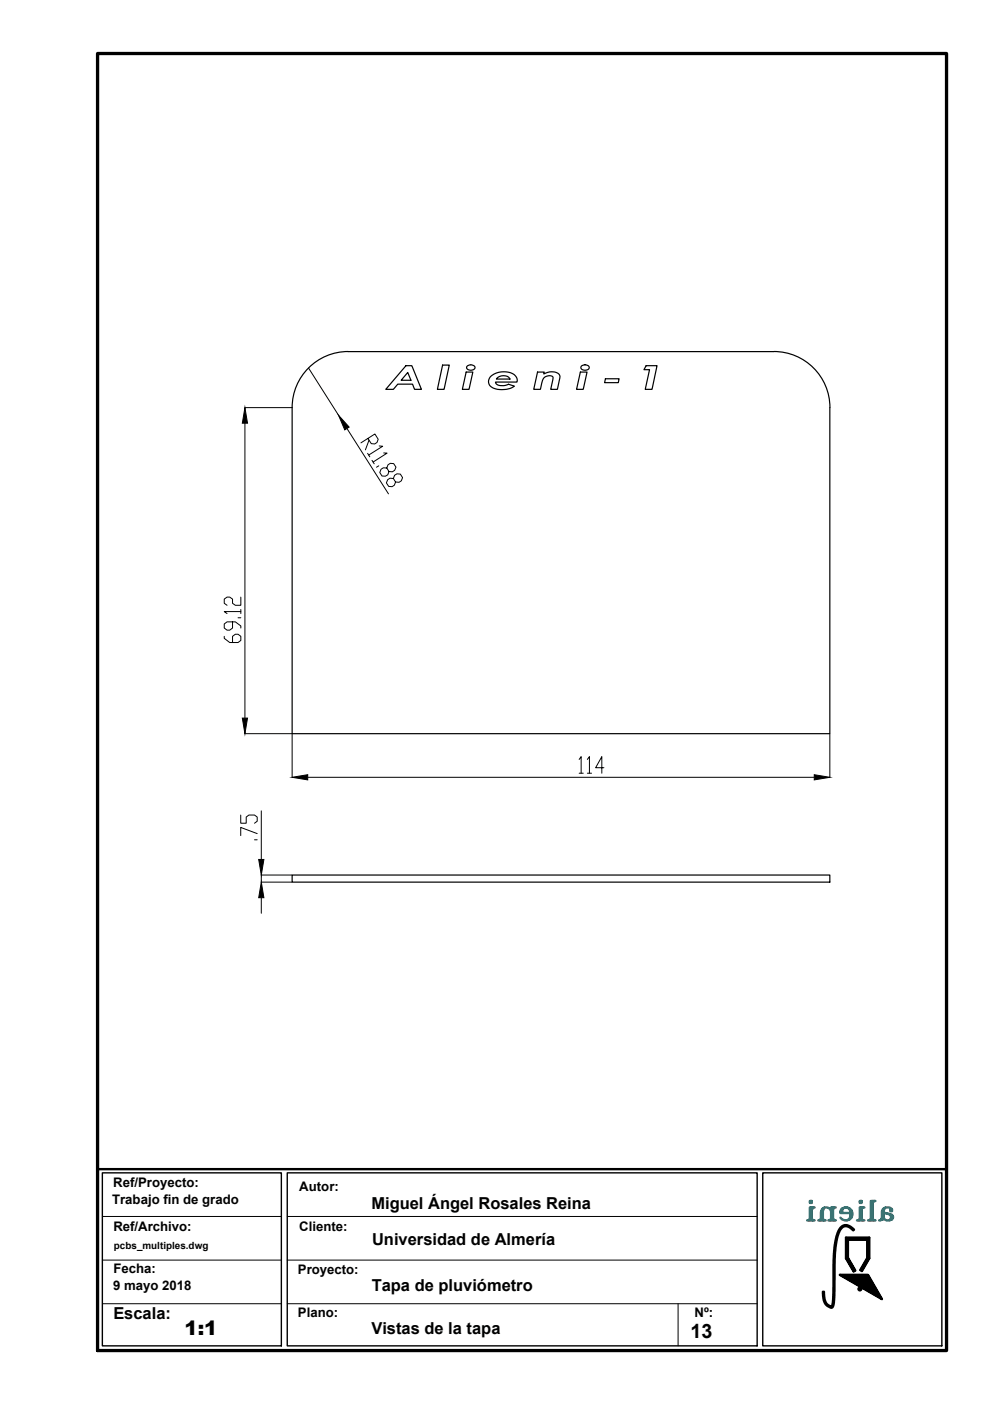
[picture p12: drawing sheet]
<svg xmlns="http://www.w3.org/2000/svg" width="210mm" height="297mm" viewBox="0 0 210 297" stroke-linecap="round" stroke-linejoin="round" font-family="sans-serif">
<!-- layer: 0 -->
<g fill="none" stroke="#000" stroke-width=".25">
<path d="M86.1 77.5h1.2l2.1 5.1h-1.5l-.4-1.2h-3.2l-.9 1.2h-1.6zM86.5 79l.6 1.6h-2zM93.8 77.4h1.5l-1.1 5.2h-1.5zM98.8 78.9h1.5l-.9 3.7h-1.4zM99 77.7a.96 .96 0 0 1 1-.4 .96 .96 0 0 1 .7 .8 .96 .96 0 0 1-1 .4 .96 .96 0 0 1-.8-.7zM103.9 79.9a4.1 4.1 0 0 1 5.5-.1l.3 .6-.1 .6h-4.5a1.37 1.37 0 0 0 1.7 .8l1-.3 1.3 .4a4.6 4.6 0 0 1-5.2-.1 1.46 1.46 0 0 1 0-1.9zM114 78.9h1.4l-.1 .4a2.44 2.44 0 0 1 3.4 .3v.6l-.5 2.4h-1.4l.5-2.5a1.26 1.26 0 0 0-2.1 .3l-.6 2.2h-1.4zM123 78.9h1.5l-.8 3.7h-1.5zM123.2 77.7a1.02 1.02 0 0 1 1.7 .2 .98 .98 0 0 1-.9 .6 .98 .98 0 0 1-.8-.6zM137 77.5h2.3l-1.1 5.1h-1.4l.9-4.2h-1.2zM164.1 74.5h-90.3a11.9 11.9 0 0 0-11.9 11.9v69.2h114v-69.2M164.1 74.5a11.9 11.9 0 0 1 11.9 11.9"/>
<path d="M105.4 80.2a1.84 1.84 0 0 1 2.7 .2h-2.9zM128.4 80.3h2.9l-.2 .8h-2.9zM61.9 185.5h114v1.5h-114z"/>
</g>
<g fill="none" stroke="#000" stroke-width=".21">
<path d="M65.4 78l6.4 10.1M51.9 86.4h10M51.9 89.7v62.6M73.6 90.8l8.8 13.9M77.9 96.1l.5 .8M78 93l.7 1.1h.7l.5-.3 .3-.7-.7-1.1-3 1.9M78.2 93.3l-.7 2.1M78.9 97.6l.4 .7M80.3 98.8l-.5 .3M80.4 94.6h.7l-2.9 1.9M81.4 96l.7 .1-3 1.9M82 99.2l.3-.6 .4-.4 .8 .1 .5 .7-.3 .7-.5 .3h-.7l-.5-.8h-.7l-.5 .3-.3 .7 .5 .7 .7 .1 .5-.3 .3-.7"/>
<path d="M83.4 101.5l.3-.7 .5-.3h.7l.5 .8-.3 .6-.5 .4-.7-.1-.5-.7-.7-.1-.5 .3-.3 .7 .5 .7 .7 .1 .5-.3 .3-.7M47.5 134.9v.4l1.2 .9h1.8l.6-.4v-.9l-.6-.4h-.6l-.6 .4v1.3M49.3 131.8v1.4l-.6 .4h-.6l-.6-.4v-.9l.6-.5h1.8l1.2 .9v.5M50.5 131h.6M51.1 129.7h-3.6l.6 .4M51.1 126.6v1.7h-1.2l-.6-.4v-.9l-.6-.4h-.6l-.6 .4v.9l.6 .4M51.1 129.2v.9M51.9 155.6h10M61.9 155.6v9.2M175.9 155.6v9.2M51 172.8v1.7h1.2v-1.3l.6-.4h1.2l.5 .4v.9l-.5 .4M54 178.1h.5"/>
<path d="M54.5 176.7l-3.5-1.3v1.8M55.4 171.9v10.3M65.2 164.8h107.4M122.8 161l.4-.6v3.5M122.8 163.9h.9M124.5 161l.5-.6v3.5M124.5 163.9h.9M128 162.8h-1.7l1.3-2.4v3.5M55.4 190.3v3.3M61.9 185.5h-6.5v1.5h6.5M21.7 257.9h38M60.9 257.9h99.6"/>
<path d="M21.7 267.2h38M21.7 276.4h38M60.9 267.2h99.6M60.9 276.4h99.6M143.8 276.4v8.9"/>
</g>
<path d="M51.9 86.4l.6 3.3h-1.1zM71.8 88.1l2.2 2.5-.9 .5zM51.4 152.3h1.1l-.6 3.3zM61.9 164.8l3.3-.5v1.1zM172.6 164.3l3.3 .5-3.3 .6zM55.4 187l.6 3.3h-1.2zM54.8 182.2h1.2l-.6 3.3z" fill="#000" stroke="#000" stroke-width=".21"/>
<path d="M20.7 247.9h180" fill="none" stroke="#000" stroke-width=".51"/>
<path d="M21.7 248.7h38v36.6h-38zM60.9 248.7h99.6v36.6h-99.6zM161.7 248.7h38v36.6h-38z" fill="none" stroke="#000" stroke-width=".3"/>
<path d="M20.7 11.3h180v275h-180z" fill="none" stroke="#000" stroke-width=".7"/>
<!-- layer: principal -->
<g fill="none" stroke="#000" stroke-width=".3">
<path d="M171.3 258.7h.1M171.4 258.7h.1M171.5 258.7h-.1M171.6 258.6l-.1 .1M171.7 255l.4-.4zM171.7 256.4l.4-.4zM171.7 256.4l.5-.4zM171.7 256.5l.5-.5zM171.7 256h.1M171.7 256.2l.2-.2-.2 .2M171.7 257.9l.4-.4-.4 .5M171.7 254.8l.2-.2z"/>
<path d="M171.8 254.8l.2-.2zM171.8 256l-.1 .1M171.8 254.6l-.1 .1M171.8 254.8l.2-.2-.3 .4zM171.9 254.6l-.2 .2M171.9 254.8h.1M171.9 254.9l.2-.1-.3 .2zM171.9 255l.2-.2zM171.9 255l.2-.2-.2 .2M172 256l-.3 .3M172 254.6l-.3 .3M172.1 256l-.4 .4"/>
<path d="M172.1 254.7l-.4 .3 .4-.3M172.1 256.4h.1M172.1 258.1l-.6 .6 .6-.5-.5 .5 .5-.4M172.1 258.7h.1M172.1 254.9l-.1 .1 .1-.1M172.1 255h.1M172.1 256.4l-.4 .5M172.1 256.5l-.4 .5M172.1 256.6l-.4 .4M172.1 256.7l-.4 .4M172.1 256.8l-.4 .4M172.1 256.9l-.4 .4"/>
<path d="M172.1 257l-.4 .4M172.1 257l-.4 .5M172.1 257.1l-.4 .5M172.1 257.2l-.4 .4M172.1 257.3l-.4 .4M172.1 257.4l-.4 .4M172.1 257.4l-.4 .5 .4-.4M172.1 257.6l-.4 .5M172.1 257.7l-.4 .5M172.1 257.8l-.4 .4M172.1 257.9l-.4 .4M172.1 257.9l-.4 .5"/>
<path d="M172.1 258l-.4 .5M172.1 258.4l-.3 .3M172.1 258.6l-.3 .1M172.1 258.6h.1M172.1 258.6l-.2 .1M172.2 256.3l-.5 .5M172.2 256.2l-.5 .5 .4-.4M172.2 258.6l-.2 .1 .1-.1M172.2 258.6l-.2 .1M172.2 256.2l-.1 .1M172.3 256l-.6 .5M172.3 256.1l.1-.1-.3 .3"/>
<path d="M172.3 258.6h.1M172.3 258.6l-.2 .1M172.3 256l-.6 .6 .4-.4M172.3 258.7h.1M172.3 256l-.2 .2M172.3 258.7h-.1M172.4 258.7h-.1M172.4 258.7h.1M172.4 256l-.1 .1M172.5 258.7h.1M172.5 258.7h-.1M172.5 256l-.1 .1"/>
<path d="M172.5 256h.1M173.7 258.7h.1M173.8 258.7h-.1M174 258.6l-.3 .1M174.1 258.7h.1M174.1 257l.4-.4-.4 .5M174.1 257.3l.4-.4-.4 .5M174.5 258.7h.1M174.5 258.1l-.6 .6 .6-.5M174.5 256.9l-.4 .3M174.5 257l-.4 .5M174.5 257.1l-.4 .4"/>
<path d="M174.5 257.2l-.4 .4M174.5 257.3l-.4 .4M174.5 257.3l-.4 .5M174.5 257.4l-.4 .4M174.5 257.5l-.4 .4M174.5 257.5l-.4 .5M174.5 257.6l-.4 .5M174.5 257.7l-.4 .4M174.5 257.8l-.4 .4M174.5 257.8l-.4 .5M174.5 257.9l-.4 .4M174.5 258l-.4 .4"/>
<path d="M174.5 258.1l-.4 .4M174.5 258.3l-.5 .4M174.5 258.3l-.4 .4M174.5 258.4l-.4 .3 .4-.1M174.5 258.6l-.2 .1 .2-.1M174.5 258.6h.1M174.5 256.2l-.2 .2M174.5 256.7l-.4 .5 .4-.4M174.5 256.2l-.2 .3M174.5 258.6l-.2 .1M174.5 256.6l-.4 .4M174.6 258.6l-.2 .1"/>
<path d="M174.6 258.6l-.1 .1M174.6 256.1l-.4 .4M174.6 256.4l-.5 .6M174.6 258.6h.1M174.6 258.7h.1M174.6 256.3l-.5 .6M174.6 256.3l-.5 .5M174.6 258.6l-.1 .1h.1M174.7 256.2l-.6 .6M174.7 256.1l-.5 .5M174.7 258.7h.1M174.8 258.7h-.1"/>
<path d="M174.8 256l-.6 .7M175.9 258.7h-.1M175.9 258.7l.2-.1zM176 258.7h-.1M176.2 258.7h.1M176.2 256h.1M176.2 256.4l.4-.4-.4 .5M176.2 257.9l.4-.5-.4 .5M176.2 258.6l-.2 .1M176.3 256l-.1 .1M176.4 256l-.2 .2M176.5 256l-.3 .3"/>
<path d="M176.6 256l-.4 .3M176.6 258.7h.1M176.6 256.1l-.4 .4M176.6 256.2l-.4 .4M176.6 256.3l-.4 .4M176.6 256.3l-.4 .5M176.6 256.4l-.4 .5M176.6 256.5l-.4 .4M176.6 256.6l-.4 .4M176.6 256.7l-.4 .4M176.6 256.8l-.4 .4M176.6 256.8l-.4 .5"/>
<path d="M176.6 256.9l-.4 .5M176.6 257l-.4 .5M176.6 257.1l-.4 .4M176.6 257.2l-.4 .4M176.6 257.3l-.4 .4M176.6 257.3l-.4 .5 .4-.4M176.6 257.5l-.4 .5M176.6 257.6l-.4 .5M176.6 257.7l-.4 .4M176.6 257.8l-.4 .4M176.6 257.8l-.4 .5M176.6 257.9l-.4 .4"/>
<path d="M176.6 258l-.4 .4M176.6 258.1l-.6 .6M176.6 258.1l-.5 .6 .5-.5M176.6 258.3l-.4 .4M176.6 258.4l-.3 .3M176.6 258.6l-.3 .1M176.6 258.6l-.2 .1 .2-.1M176.6 258.6h.1M176.6 258.6v.1M176.6 258.6l-.1 .1h.1M176.7 258.6l-.1 .1M176.7 258.6l-.1 .1 .1-.1"/>
<path d="M176.7 258.6h.1M176.8 258.7h.1M176.8 258.6l-.1 .1M176.8 258.7h-.1M177 258.7h-.2M177 258.7h.1M178.2 256.7l.6-.6-.6 .7M178.6 256.6l-.4 .5M178.6 256.7l-.4 .5M178.6 256.8l-.4 .4M178.6 256.9l-.3 .3M178.6 257l-.2 .2"/>
<path d="M178.6 257.1l-.1 .1M178.6 256.5l-.4 .5M178.6 256.2l-.3 .3M178.7 256.4l-.5 .5M178.8 256.1l-.5 .5M178.8 256.2l-.6 .7 .5-.5M178.9 256.1l-.1 .1M179 256.1l-.2 .1M179 256.1h-.1M179.1 256l-.1 .1M179.1 256h.1M179.2 256h.1"/>
<path d="M179.5 256h.1M179.6 256h.1M179.6 258.7h.1M179.6 256l.1 .1M179.7 256.1h.1M179.8 258.7h-.2M179.8 256.1h.1M179.9 256.1h.1M179.9 256.2h.1M179.9 256.1l-.1 .1M179.9 258.6h.1M180 256.2h.1"/>
<path d="M180.1 256.3l.1-.1-.1 .1M180.1 256.2v.1M180.1 256.4l.1-.1-.1 .1M180.1 258.3l.5-.4-.7 .8M180.2 256.5l.1-.1-.1 .1M180.2 256.5l.1-.2-.1 .2M180.2 256.6l.2-.1-.2 .2M180.2 258.2l.5-.6-.5 .6M180.2 256.7l.2-.2-.2 .2M180.2 256.3l-.1 .1M180.3 256.8l.2-.3-.2 .3M180.3 256.9l.2-.3-.2 .3"/>
<path d="M180.3 257.6l.4-.4-.4 .4M180.3 257l.3-.3-.3 .3M180.3 257.1l.3-.3-.3 .4M180.3 257.3l.3-.3-.3 .3M180.5 256.5l-.3 .2M180.5 258.1l-.4 .5M180.6 256.7l-.3 .2M180.6 258l-.7 .6M180.6 258l-.6 .6 .6-.6M180.6 257.9l-.7 .7 .7-.7M180.6 256.9l-.3 .3M180.7 257.8l-.5 .5 .4-.5"/>
<path d="M180.7 257.1l-.4 .4M180.7 257l-.4 .4M180.7 257.2l-.4 .4M180.7 257.2l-.4 .5M180.7 257.3l-.4 .6M180.7 257.5l-.4 .5M180.7 257.6l-.5 .5M182.3 255l.4-.4zM182.3 256h.1M182.3 256.4l.4-.4-.4 .4M182.3 254.6v.1M182.3 257.6l.4-.4-.4 .5"/>
<path d="M182.3 254.8l.2-.2zM182.3 256v.1M182.4 254.8l.2-.2zM182.4 254.6l-.1 .1M182.4 256l-.1 .2M182.4 258.7l.3-.2-.3 .2M182.4 254.6l-.1 .2M182.5 254.8h.1M182.5 256l-.2 .2M182.5 254.6l-.2 .3M182.5 256l-.2 .3M182.6 254.8l.1-.1-.3 .3z"/>
<path d="M182.6 254.6l-.3 .3 .3-.3M182.6 256l-.3 .3M182.7 256l-.4 .4M182.7 254.7l-.4 .3 .4-.3M182.7 254.8l-.3 .2 .3-.2M182.7 254.8l-.2 .2zM182.7 258.7h.1M182.7 254.9l-.2 .1M182.7 254.9l-.1 .1M182.7 255h.1M182.7 256.1l-.4 .4M182.7 256.1l-.4 .5"/>
<path d="M182.7 256.2l-.4 .4M182.7 256.3l-.4 .4M182.7 256.4l-.4 .4M182.7 256.4l-.4 .5M182.7 256.5l-.4 .5M182.7 256.6l-.4 .5M182.7 256.7l-.4 .5M182.7 256.8l-.4 .4M182.7 256.9l-.4 .4M182.7 257l-.4 .4M182.7 257l-.4 .5M182.7 257.1l-.4 .5"/>
<path d="M182.7 257.3l-.4 .5M182.7 257.4l-.4 .6M182.7 257.6l-.4 .4M182.7 257.7l-.4 .4M182.7 257.7l-.4 .5 .4-.4M182.7 257.9l-.4 .4M182.7 257.9l-.4 .5M182.7 258l-.4 .5M182.7 258.2l-.4 .5M182.7 258.1l-.4 .5M182.7 258.3l-.4 .4 .4-.3M182.7 258.6l-.2 .1"/>
<path d="M182.7 258.7h-.1M184.6 255.8l.4-.4-.4 .5M184.6 256.7l.4-.4-.4 .4M184.6 257l.4-.4-.4 .5M184.6 258.1l.4-.4-.4 .5M184.6 258.7l.4-.3-.3 .3M184.7 254.6l-.1 .1M184.8 254.6l-.2 .2M184.9 254.6l-.3 .3M185 254.6l-.4 .4M185 258.7h.1M185 254.6l-.4 .5"/>
<path d="M185 254.7l-.4 .5M185 254.8l-.4 .4M185 254.8l-.4 .5M185 254.9l-.4 .5M185 255l-.4 .4M185 255.1l-.4 .4M185 255.1l-.4 .5M185 255.2l-.4 .4M185 255.2l-.4 .5M185 255.3l-.4 .5M185 255.5l-.4 .4M185 255.6l-.4 .4"/>
<path d="M185 255.7l-.4 .4M185 255.7l-.4 .5M185 255.8l-.4 .4M185 255.9l-.4 .4M185 255.9l-.4 .6M185 256.1l-.4 .4M185 256.2l-.4 .4M185 256.3l-.4 .5M185 256.4l-.4 .5M185 256.5l-.4 .4M185 256.7l-.4 .5M185 256.8l-.4 .5"/>
<path d="M185 256.9l-.4 .5M185 257l-.4 .6M185 257.2l-.4 .5M185 257.3l-.4 .4M185 257.4l-.4 .4M185 257.5l-.4 .4M185 257.5l-.4 .5M185 257.6l-.4 .4M185 257.6l-.4 .5M185 257.8l-.4 .5M185 257.9l-.4 .4M185 258l-.4 .4"/>
<path d="M185 258l-.4 .5M185 258.1l-.4 .5M185 258.2l-.4 .4M185 258.3l-.4 .4M185 258.4l-.4 .3M185 258.4l-.3 .3M185 258.5l-.2 .2M185 258.6l-.1 .1M185 258.7h-.1M187 257.5l.4-.4-.4 .5M187.2 258.6h.1M187.2 258.5l-.1 .1"/>
<path d="M187.3 258.4l-.3 .2 .2-.2M187.3 258.3l-.3 .3M187.3 258.2l-.3 .4 .3-.3M187.4 256.6l-.4 .4M187.4 256.7l-.4 .4M187.4 256.8l-.4 .4M187.4 256.9l-.4 .4M187.4 256.9l-.4 .5M187.4 257l-.4 .5M187.4 257.2l-.4 .4M187.4 257.3l-.4 .4M187.4 257.4l-.4 .4"/>
<path d="M187.4 257.4l-.4 .5M187.4 257.5l-.4 .4M187.4 257.6l-.4 .4M187.4 257.7l-.4 .4M187.4 257.7l-.4 .5M187.4 257.8l-.5 .5M187.4 257.9l-.6 .6M187.4 258l-.8 .7M187.4 258l-.6 .7M187.4 258.1l-.5 .6M187.4 256.2l-.2 .2M187.4 256.5l-.4 .5"/>
<path d="M187.5 256.4l-.5 .5 .4-.4M187.5 256.3l-.5 .6M187.5 256.1l-.4 .5M187.6 257.2h.1M187.7 256.1l-.7 .6M187.7 257.2h.1M187.7 256l-.7 .8M187.8 256l-.8 .8M187.8 257.2h.1M187.9 257.3h.1M188 257.3h-.1M188 257.3h.1"/>
<path d="M188.1 257.3h-.1M188.2 257.3h-.1M188.2 257.3h.1M188.3 257.3h-.1M188.3 257.3v.1M188.4 257.3l-.1 .1M188.5 257.4h-.2M188.5 257.4h-.1M188.5 257.4h.2M188.6 258.7l.7-.7-.7 .7M188.8 257.5h-.2M188.9 257.5l-.1 .1"/>
<path d="M188.9 257.9l.3-.3-.3 .3M189 257.5l-.2 .2M189.1 257.6l-.2 .2M189.1 258.6h.1M189.2 258.5l-.1 .1M189.2 257.7l-.3 .2M189.2 257.7l-.3 .3M189.2 257.7l-.3 .4M189.3 257.8l-.4 .3M189.3 258.3l-.3 .3M189.3 257.9l-.4 .3M189.3 257.9l-.4 .4"/>
<path d="M189.3 257.9l-.4 .5M189.3 257.9l-.5 .6M189.3 258.2l-.4 .4M189.3 257.9l-.5 .5M189.3 258l-.6 .7M189.3 258.1l-.6 .6M178.1 270.3h.1M178.2 270.3h-.1M178.3 270.3l-.1 .1M178.4 270.3l-.1 .1 .1-.1M178.5 270.3l-.2 .1 .2-.1M178.6 270.3l-.2 .2"/>
<path d="M178.7 270.3l-.2 .2M178.8 270.3l-.3 .2M178.9 270.3l-.3 .3M179 270.3l-.4 .3M179.1 270.3l-.4 .3M179.2 270.9l.7-.6-.7 .7M179.3 271l.8-.7-.7 .7M179.3 270.3l-.6 .4M179.4 270.3l-.5 .5M179.4 262.4h.1M179.4 270.3l-.5 .5 .6-.5M179.5 262.4l-.1 .1"/>
<path d="M179.5 270.3l-.5 .5M179.5 262.4l-.1 .2M179.6 270.3l-.6 .5 .8-.5M179.6 262.4l-.2 .2M179.6 262.4l-.2 .4M179.8 262.4l-.4 .4 .4-.4M179.8 262.9l-.4 .5M179.8 263l-.4 .4M179.8 263l-.4 .5 .4-.4M179.8 263.2l-.4 .4M179.8 263.2l-.4 .5M179.8 263.3l-.4 .5"/>
<path d="M179.8 263.4l-.4 .4M179.8 263.5l-.4 .4M179.8 263.5l-.4 .5M179.8 263.6l-.4 .5 .4-.4M179.8 263.7l-.4 .4M179.8 263.8l-.4 .4M179.8 263.8l-.4 .5M179.8 263.9l-.4 .5 .4-.4M179.8 264l-.4 .5M179.8 264.1l-.4 .5M179.8 264.2l-.4 .5M179.8 264.3l-.4 .4"/>
<path d="M179.8 264.4l-.4 .4M179.8 264.4l-.4 .5M179.8 264.5l-.4 .5M179.8 264.6l-.4 .5M179.8 264.7l-.4 .5 .4-.4M179.8 264.9l-.4 .4M179.8 265l-.4 .4M179.8 265l-.4 .5M179.8 265.1l-.4 .6M179.8 265.3l-.4 .4M179.8 265.3l-.4 .5M179.8 265.5l-.4 .4"/>
<path d="M179.8 265.6l-.4 .4M179.8 265.8l-.4 .4M179.8 265.6l-.4 .5M179.8 265.8l-.4 .5M179.8 265.7l-.4 .4M179.8 265.9l-.4 .5M179.8 266l-.4 .4M179.8 266l-.4 .5M179.8 266.1l-.4 .4M179.8 266.1l-.4 .5M179.8 266.3l-.4 .5M179.8 266.2l-.4 .5 .4-.4"/>
<path d="M179.8 266.4l-.4 .4M179.8 266.5l-.4 .4 .4-.4M179.8 266.6l-.4 .3M179.8 266.6l-.3 .4M179.8 266.7l-.3 .3M179.8 266.7l-.3 .4M179.8 270.3l-.6 .6M179.8 266.8l-.2 .3M179.9 266.8l-.3 .3M179.9 262.4l-.5 .5M179.9 262.8l.5-.4-.4 .4M179.9 266.9l-.3 .3"/>
<path d="M179.9 266.9l-.3 .4 .3-.4M179.9 270.3l-.6 .7M180 267l-.3 .3M180 262.4l-.6 .6M180 267l-.3 .4 .3-.3M180 267.1l-.2 .3 .3-.2M180 267.9l.3-.3-.2 .3M180.1 267.1l-.4 .3M180.1 262.4l-.7 .7M180.1 267.2l-.3 .3 .3-.3M180.1 267.3l-.3 .3M180.1 262.4l-.7 .8"/>
<path d="M180.2 267.3l-.3 .4M180.2 262.4l-.8 .8M180.2 267.4l-.3 .3M180.2 268.2l.3-.3-.3 .4M180.2 270.3l-.8 .8M180.2 262.4l-.8 .9M180.2 267.4l-.3 .4M180.2 267.5l-.3 .3M180.2 267.5l-.2 .3 .3-.3M180.3 270.3l-.9 .8M180.3 262.4l-.5 .4M180.3 267.5l-.3 .3"/>
<path d="M180.3 268.5l.3-.4-.2 .4M180.4 267.7l-.3 .3M180.4 267.7l-.3 .4M180.4 270.3l-.9 .8M180.4 267.8l-.2 .3 .3-.2M180.4 270.3l-.8 .9M180.4 262.4l-.4 .4M180.5 262.8l.4-.4-.3 .4M180.5 267.9l-.3 .3M180.5 268.7l.3-.3-.3 .4M180.5 262.4l-.5 .4M180.5 268.8l.4-.3-.3 .4"/>
<path d="M180.5 270.3l-.9 .9M180.6 268.9l.3-.3-.3 .3M180.6 262.4l-.5 .4M180.6 268l-.4 .3M180.6 268.1l-.3 .3M180.6 262.4l-.4 .4M180.6 270.3l-.9 .9M180.7 268.2l-.3 .3M180.7 268.2l-.3 .4M180.7 269.1l.3-.3-.3 .4M180.7 270.3l-1 1M180.7 262.4l-.4 .4"/>
<path d="M180.8 262.4l-.5 .4M180.8 268.4l-.3 .3M180.8 270.3l-1 1 1.1-1-1 1.1 1.1-1.1M180.8 268.5l-.3 .3M180.9 262.4l-.5 .4M180.9 268.6l-.3 .3M180.9 269.5l.3-.3-.3 .3M180.9 268.7l-.2 .3M181 269.5l.3-.3-.3 .4M181 262.4l-.4 .4M181 268.9l-.2 .3M181.1 262.4l-.5 .4"/>
<path d="M181.1 269l-.3 .3M181.1 269l-.3 .3 .4-.3M181.1 270.3l-1.1 1.1M181.2 269l-.3 .4 .3-.3M181.2 262.4l-.5 .4M181.2 270.3l-1.2 1.1M181.2 272.1l1.9-1.8-1.8 1.8M181.3 269.3l-.3 .3 .3-.2M181.3 262.4l-.5 .4M181.3 269.3l-.1 .2M181.3 270.3l-1.2 1.2M181.3 269.4h.1"/>
<path d="M181.4 262.4l-.5 .4M181.4 270.3l-1.2 1.2M181.4 270.3l-1.2 1.2 1.4-1.2M181.5 262.4l-.5 .4M181.5 262.4l-.4 .4M181.6 272.4l2.2-2.1-2.1 2.1M181.6 262.4l-.4 .4M181.7 270.3l-1.4 1.3M181.7 270.3l-1.3 1.3M181.7 262.4l-.5 .4M181.8 272.4l2.2-2.1zM181.8 262.4l-.5 .4"/>
<path d="M181.8 262.4l-.4 .4M181.8 262.4l-.4 .4 .5-.4M181.8 270.3l-1.4 1.3M181.9 272.5l2.2-2.2-2.2 2.2M181.9 270.3l-1.4 1.4M181.9 272.5l2.2-2.1zM182 262.4l-.5 .4M182 272.5l2.1-2.1-2.1 2.2M182 262.4l-.4 .4M182.1 270.3l-1.5 1.5 1.5-1.5M182.1 272.6l2.1-2zM182.1 262.4l-.4 .4"/>
<path d="M182.1 270.3l-1.6 1.4M182.1 270.3l-1.4 1.5M182.2 262.4l-.5 .4 .5-.4M182.2 270.3l-1.5 1.5 1.5-1.5M182.3 270.3l-1.6 1.5M182.3 270.3l-1.6 1.5 1.6-1.5M182.3 262.4l-.5 .4M182.4 272.8l1.9-2zM182.4 270.3l-1.6 1.6M182.4 272.8l1.9-2-1.9 2M182.5 262.4l-.6 .4M182.5 262.8l.5-.4-.4 .4"/>
<path d="M182.5 270.3l-1.6 1.6M182.5 262.4l-.4 .4M182.6 270.3l-1.7 1.6M182.6 272.9l1.9-1.8-1.8 1.9M182.6 262.4l-.4 .4M182.7 270.3l-1.7 1.7 1.7-1.7M182.7 262.4l-.4 .4M182.7 270.3l-1.7 1.7M182.8 262.4l-.5 .4 .5-.4M182.8 269.5h-.1M182.8 270.3l-1.8 1.7M182.8 270.3l-1.7 1.7 1.7-1.7"/>
<path d="M182.8 270.3l-1.7 1.7 1.8-1.7M182.8 273l1.8-1.7-1.7 1.8M182.9 269.3l-.2 .2 .1-.1M182.9 270.3l-1.8 1.7M182.9 270.3l-1.7 1.8 1.7-1.8M182.9 262.4l-.5 .4M183 270.3l-1.8 1.8 1.8-1.8M183 269l-.4 .4 .4-.3M183 273.2l1.7-1.7-1.6 1.7M183.1 262.4l-.5 .4M183.1 268.9l-.5 .5 .5-.5M183.1 262.4l-.4 .4"/>
<path d="M183.2 270.3l-1.9 1.9 1.9-1.9M183.2 262.4l-.4 .4M183.3 270.3l-2 1.9M183.3 262.4l-.5 .4 .6-.4M183.3 268.6l-.8 .8 .7-.6M183.3 270.3l-1.9 1.9M183.3 270.3l-1.9 1.9 2-1.9M183.3 268.5l-.8 .8 .8-.8M183.4 270.3l-2 1.9M183.4 270.3l-1.9 2M183.4 268.3l-1 1 1-.9M183.4 262.4l-.4 .4"/>
<path d="M183.5 270.3l-2 2 2-2M183.5 268.2l-1.1 1.1M183.5 262.4l-.5 .4M183.5 268.2l-1.1 1.1 .3 .2M183.5 270.3l-2 2M183.5 270.3l-1.9 2 2-2M183.5 262.4l-.4 .4M183.6 267.3l.7-.8-.8 .8M183.6 268.1l-1.2 1.1M183.6 262.4l-.4 .4 .4-.4M183.6 270.3l-2 2M183.7 267.9l-1.2 1.2"/>
<path d="M183.7 262.4l-.4 .4M183.8 267.8l-1.2 1.1M183.8 267.7l-1.1 1.1M183.8 262.4l-.4 .4M183.8 270.3l-2.1 2.1 2.1-2.1M183.8 266.8l.5-.5-.5 .5M183.9 262.4l-.5 .4M183.9 270.3l-2.2 2.1M183.9 270.3l-2.1 2.1 2.1-2.1M183.9 267.5l-1.2 1.2M183.9 265.1l.4-.4-.4 .5M183.9 266.3l.4-.4-.4 .5"/>
<path d="M183.9 267.5l-1.2 1.3M184 262.4l-.5 .4M184 270.3l-2.2 2.2 2.2-2.2M184 273.7l1.3-1.2-1.2 1.2M184 262.4l-.4 .4M184 267.3l-1.2 1.3M184.1 267.2l-1.2 1.2M184.1 270.3l-2.2 2.2M184.1 267.2l-1.1 1.1M184.1 262.4l-.5 .4M184.1 267.1l-1.1 1.2M184.1 270.5l-2.1 2.1"/>
<path d="M184.2 270.5l-2.1 2.1M184.2 273.8l1.2-1.2-1.2 1.2M184.2 262.4l-.5 .4M184.2 270.7l-2 2M184.2 262.4l-.4 .4M184.2 266.9l-1.2 1.3M184.3 270.7l-2.1 2M184.3 266.8l-1.2 1.2M184.3 262.4l-.4 .4M184.3 262.4l-.4 .5M184.3 262.5l-.4 .5M184.3 262.6l-.4 .5"/>
<path d="M184.3 262.7l-.4 .4M184.3 262.8l-.4 .4M184.3 262.8l-.4 .5M184.3 263.1l-.4 .5M184.3 262.9l-.4 .5M184.3 263l-.4 .4M184.3 263l-.4 .5M184.3 263.1l-.4 .4M184.3 263.2l-.4 .5M184.3 263.3l-.4 .4M184.3 263.4l-.4 .4M184.3 263.4l-.4 .5"/>
<path d="M184.3 263.5l-.4 .4 .4-.3M184.3 263.6l-.4 .5M184.3 263.7l-.4 .4M184.3 263.7l-.4 .5M184.3 263.8l-.4 .5M184.3 263.9l-.4 .4M184.3 263.9l-.4 .5M184.3 264l-.4 .5 .4-.4M184.3 264.1l-.4 .5M184.3 264.2l-.4 .5M184.3 264.3l-.4 .5M184.3 264.4l-.4 .4"/>
<path d="M184.3 264.4l-.4 .5M184.3 264.5l-.4 .4M184.3 264.6l-.4 .4M184.3 264.6l-.4 .5M184.3 264.8l-.4 .5M184.3 265l-.4 .4M184.3 264.9l-.4 .5M184.3 265l-.4 .5M184.3 265.1l-.4 .4M184.3 265.2l-.4 .4M184.3 265.2l-.4 .5M184.3 265.3l-.4 .4"/>
<path d="M184.3 265.3l-.4 .5M184.3 265.4l-.4 .5 .4-.4M184.3 265.6l-.4 .4M184.3 265.6l-.4 .5M184.3 265.7l-.4 .4M184.3 265.7l-.4 .5M184.3 265.8l-.4 .5M184.3 266l-.4 .4M184.3 266l-.4 .5M184.3 266.1l-.4 .5M184.3 266.2l-.4 .5M184.3 266.4l-.5 .5"/>
<path d="M184.3 266.4l-.6 .6M184.3 266.4l-.7 .8M184.3 266.6l-.9 .9M184.3 266.6l-1 1.1M184.3 266.7l-1.1 1.2M184.4 270.9l-1.9 1.9M184.4 270.9l-1.9 1.9 1.9-1.8M184.5 271l-2 1.9M184.5 271.1l-1.9 1.8M184.5 271.2l-1.7 1.8 1.8-1.8M184.6 271.3l-1.8 1.7M184.6 274l1-.9z"/>
<path d="M184.7 271.4l-1.8 1.7M184.7 271.4l-1.7 1.7M184.7 271.5l-1.7 1.6M184.7 271.5l-1.6 1.7 1.6-1.7M184.7 274.1l1-.9-.9 1M184.8 271.6l-1.7 1.6M184.8 271.6l-1.6 1.6 1.6-1.5M184.9 271.7l-1.7 1.6M184.9 271.8l-1.6 1.5M184.9 271.8l-1.5 1.6M184.9 271.9l-1.4 1.5 1.5-1.5M185 272l-1.5 1.4"/>
<path d="M185 272l-1.4 1.5 1.4-1.5M185 272.1l-1.4 1.4M185.1 272.1l-1.5 1.4M185.1 272.2l-1.4 1.3M185.1 272.2l-1.4 1.4M185.2 272.2l-1.4 1.4M185.2 272.3l-1.3 1.3M185.2 274.4l.8-.8-.7 .8M185.2 272.4l-1.3 1.2M185.3 272.4l-1.4 1.3M185.3 272.5l-1.3 1.2M185.3 272.5l-1.2 1.2"/>
<path d="M185.3 272.6l-1.2 1.2M185.4 272.7l-1.1 1.2 1.1-1.2M185.4 272.8l-1.1 1.1M185.5 272.8l-1.2 1.1M185.5 272.9l-1.1 1 1.1-1M185.5 274.6l.7-.6-.6 .6M185.6 272.9l-1.1 1.1M185.6 273l-1.1 1M185.6 273l-1 1M185.6 273.1l-.9 1 1-1M185.7 273.2l-1 .9M185.7 273.3l-.9 .9 1-.9"/>
<path d="M185.8 274.7l.5-.5zM185.8 273.3l-.9 .9M185.8 273.4l-.8 .9M185.9 273.5l-.9 .8M185.9 273.6l-.8 .7M185.9 273.6l-.8 .8zM186 273.6l-.8 .8M186 273.7l-.7 .8M186 273.8l-.6 .7 .7-.7M186.1 273.9l-.7 .6M186.1 274l-.6 .6M186.2 275l.3-.3z"/>
<path d="M186.2 274.1l-.6 .6M186.2 274.1l-.5 .6 .6-.6M186.3 274.2l-.6 .5 .6-.5M186.3 274.2l-.6 .5M186.3 275l.3-.3-.2 .4M186.4 274.3l-.5 .5M186.4 274.4l-.5 .4M186.4 274.4l-.4 .5M186.4 274.5l-.3 .4 .4-.4M186.5 274.6l-.4 .3M186.5 275.1l.2-.1zM186.6 274.7l-.3 .3 .3-.3"/>
<path d="M186.6 275.2l.2-.1-.1 .2M186.7 274.8l-.3 .3 .3-.2M186.7 274.9l-.2 .2M186.8 275.1l-.2 .1M186.8 275.1l-.1 .2M186.9 275.2l-.1 .1 .1-.1M186.9 275.2l-.1 .1M186.9 275.3h.1M186.9 275.4h.1M187 275.4h.1"/>
</g>
<g fill="none" stroke="#000" stroke-width=".51">
<path d="M178.1 270.3h5.9l3 5.1zM180.9 260.9a1.74 1.74 0 0 0-2.3-.7l-.8 1.2-.5 1.8a103.5 103.5 0 0 0-.4 11.5l-.1 1.2a1.11 1.11 0 0 1-.6 1.4l-.1-.1a3 3 0 0 1-1.6-3.3M181.1 260.7a1.93 1.93 0 0 0-2.6-.7 8.3 8.3 0 0 0-1.6 5.3l-.2 10-.4 1.8-.8-.4-.4-.6-.3-.9-.1-1.3M182.4 269.3l1.5-2.6v-3.9h-4.1v3.9l1.5 2.7M182.7 269.5l1.6-2.7v-4.4h-4.9v4.4l1.6 2.8"/>
<circle cx="182.3" cy="273.3" r=".29"/>
</g>
<g fill="none" stroke="#397272" stroke-width=".51">
<path d="M171.1 258.7h1.6M171.7 254.6h.4v.4h-.4zM171.7 254.8h.4M171.7 258.4l-.2 .3M171.7 258.6l-.4 .1M171.9 254.6v.4M171.9 256.2v2.4M172.1 256v2.7M172.1 258.6l.4 .1M172.1 258.4l.2 .3M172.3 256l-.2 .4M172.5 256l-.4 .2"/>
<path d="M172.7 256h-1v2.7M173.5 258.7h1.6M174.1 258.4l-.2 .3M174.1 258.6l-.4 .1M174.5 256.4l-.2 .6v1.6M174.5 258.6l.3 .1M174.5 258.4l.2 .3M174.8 256l-.3 .8v1.9M175.6 258.7h1.6M176.2 256.8a1.1 1.1 0 0 0-1.1-.8 1.1 1.1 0 0 0-1 1v1.7M176.2 258.4l-.2 .3M176.2 258.6l-.4 .1"/>
<path d="M176.4 256.2v2.4M176.6 256v2.7M176.6 258.6l.4 .1M176.6 258.4l.2 .3M176.8 256l-.2 .4M177 256l-.4 .2M177.2 256h-1v2.7M178.6 256.4l-.2 .6M179.2 256l-.4 .2-.2 .4v.6M179.5 256l.4 .2a1.62 1.62 0 0 1-.4 2.5M180.3 257.2h-2.1a1.27 1.27 0 0 1 1.3-1.2 1.27 1.27 0 0 1 1.2 1.2 1.4 1.4 0 0 1-.8 1.5 1.4 1.4 0 0 1-1.7-.5M180.3 256.6l.2 .4v.8l-.2 .4"/>
<path d="M181.7 258.7h1.6M182.3 254.6h.4v.4h-.4zM182.3 254.8h.4M182.3 258.4l-.2 .3M182.3 258.6l-.4 .1M182.5 254.6v.4M182.5 256.2v2.4M182.7 256v2.7M182.7 258.6l.4 .1M182.7 258.4l.2 .3M182.9 256l-.2 .4M183.1 256l-.4 .2"/>
<path d="M183.3 256h-1v2.7M184.1 258.7h1.5M184.6 258.4l-.1 .3M184.6 258.6l-.4 .1M184.8 254.8v3.8M185 254.6v4.1M185 258.6l.4 .1M185 258.4l.2 .3M185.2 254.6l-.2 .4M185.4 254.6l-.4 .2M185.6 254.6h-1v4.1M187.4 256.4l-.2 .4v1.4l-.2 .4"/>
<path d="M187.4 257l.2 .2 1.5 .4 .2 .6a1.12 1.12 0 0 1-1.9 0M187.6 257.2l1.2 .4a.75 .75 0 0 1-.2 1.1M187.8 256l-.4 .6v1.6l-.2 .4-.8 .1M188.9 256.6v-.2h-.1v.4h.3v-.4l-.5-.4h-.8l-.4 .2-.4 .6v1.4l-.4 .5M188.9 257.6l.2 .4-.2 .6"/>
</g>
<g font-size="4.2">
<text x="39.1" y="283.1">1:1</text>
<text x="146.4" y="283.8">13</text>
</g>
<g font-size="3.5">
<text x="78.7" y="256.3">Miguel Ángel Rosales Reina</text>
<text x="78.9" y="263.9">Universidad de Almería</text>
<text x="78.8" y="273.7">Tapa de pluviómetro</text>
<text x="24" y="279.7">Escala:</text>
<text x="78.7" y="282.8">Vistas de la tapa</text>
</g>
<g font-size="2.8">
<text x="24" y="251.7">Ref/Proyecto:</text>
<text x="23.8" y="255.3">Trabajo fin de grado</text>
<text x="63.5" y="252.6">Autor:</text>
<text x="24" y="261">Ref/Archivo:</text>
<text x="63.5" y="260.9">Cliente:</text>
<text x="24.1" y="270">Fecha:</text>
<text x="24" y="273.6">9 mayo 2018</text>
<text x="63.2" y="270.1">Proyecto:</text>
<text x="63.2" y="279.2">Plano:</text>
<text x="147.3" y="279.3">Nº:</text>
</g>
<text font-size="2.1" x="24.2" y="264.7">pcbs_multiples.dwg</text>
</svg>
